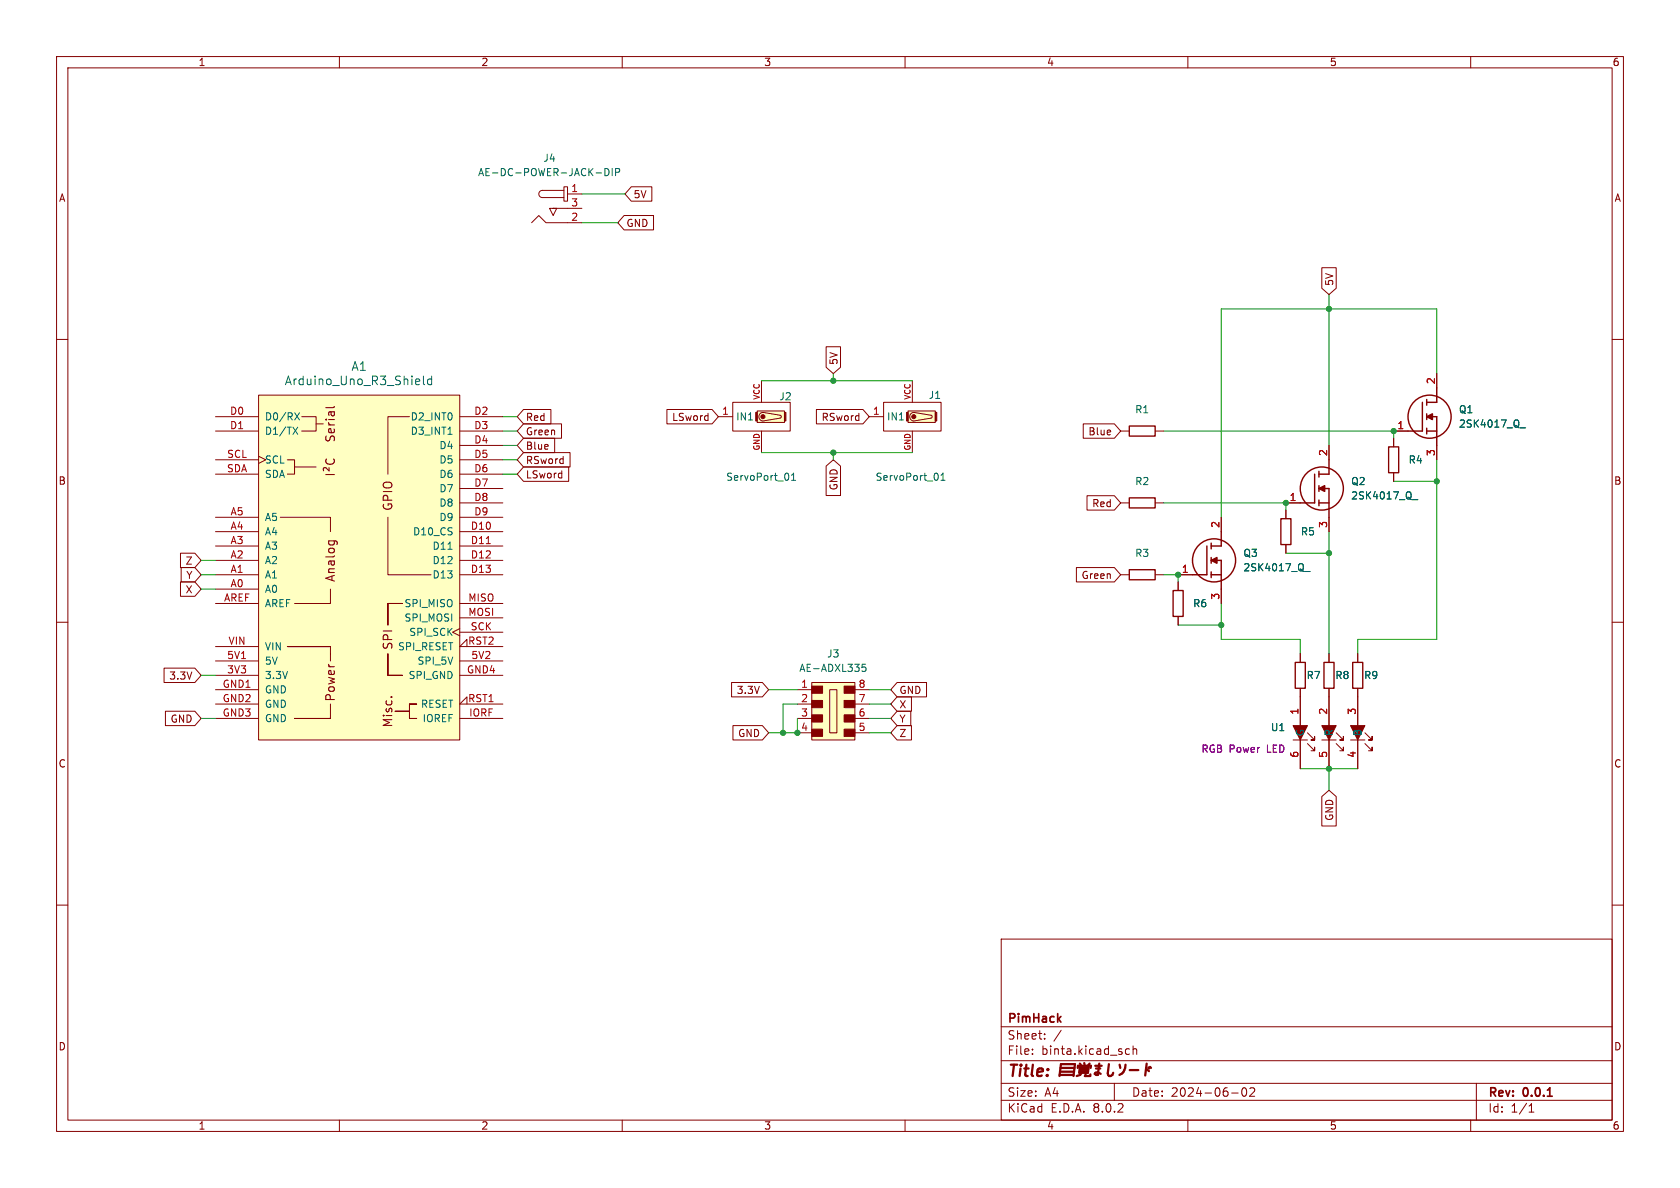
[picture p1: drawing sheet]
<svg xmlns="http://www.w3.org/2000/svg" width="297mm" height="210mm" viewBox="0 0 297 210" stroke-linecap="round" stroke-linejoin="round" font-family="sans-serif">
<g fill="none" stroke="#840000" stroke-width=".18">
<path d="M10 10h277v190h-277zM12 12h273v186h-273zM60 10v2M110 10v2M160 10v2M210 10v2M260 10v2M10 60h2M285 60h2M246.4 77.5v1.5M246.4 83.6v1.5M10 110h2"/>
<path d="M198.1 101.6h1.5M204.2 101.6h1.5M285 110h2M10 160h2M285 160h2M177 166h108v32h-108zM60 198v2M110 198v2M160 198v2M177 194.5h108M177 191.5h108M177 187.5h108"/>
<path d="M177 181.5h108M182.5 186.3v.1M182.5 185.5v.1M184.7 183.6v.1M184.7 182.8v.1M187.6 182.1l-1.3 2M197 191.5v3M199 186.3l.2 .1 .5-.1M199.7 185.5l-.5-.1-.2 .1M200.3 185.5l.2-.1 .4 .1 .1 .9M200.3 184.9v1.5M210 198v2"/>
<path d="M217.7 193.2h1.2M219.7 192.4l.2-.1a.81 .81 0 0 1 .6 .6 .81 .81 0 0 1-.3 .8l-.2 .1a.81 .81 0 0 1-.3-1.4zM221 192.4l.5-.1 .2 .1 .1 .3-.9 1.1h.9M260 198v2M261 191.5v6.5M270.3 196.6h.9M270.3 195.5l.4-.4v1.5"/>
</g>
<path d="M273.6 193.8h.8" fill="none" stroke="#840000" stroke-width=".3"/>
<path d="M245.5 79h1.8v4.6h-1.8zM199.6 100.7h4.6v1.8h-4.6z" fill="none" stroke="#840000" stroke-width=".24"/>
<path d="M160.5 72.6h4.9v2.1h-4.9z" fill="#ffffc2"/>
<path d="M153.7 73.7h2.5M156.2 71.1h10.2v5.1h-10.2zM160.5 72.6h4.9v2.1h-4.9zM161.1 73.1l.4-.2 3.1 .5 .2 .2-.2 .3-3.1 .5a.76 .76 0 0 1-.6-.5 .76 .76 0 0 1 .2-.8zM161.3 67.3v3.8M161.3 76.2v3.8M198.1 76.2h1.5M204.2 76.2h1.5M198.1 88.9h1.5M204.2 88.9h1.5" fill="none" stroke="#840000" stroke-width=".18"/>
<g fill="#840000" stroke="#840000" stroke-width=".18">
<path d="M160.3 72.9h.2v1.5h-.2z"/>
<path d="M165.4 72.9h.2v1.5h-.2z"/>
<circle cx="161.5" cy="73.7" r=".36"/>
</g>
<path d="M165.7 83.8l.2 .3-.2 .7M166.3 84.9h.8M166.3 84l.4-.4v1.3" fill="none" stroke="#006464" stroke-width=".18"/>
<path d="M199.6 75.3h4.6v1.8h-4.6zM199.6 88h4.6v1.8h-4.6z" fill="none" stroke="#840000" stroke-width=".24"/>
<path d="M143.5 120.7h7.6v10.1h-7.6z" fill="#ffffc2"/>
<g fill="#840000" stroke="#840000" stroke-width=".18">
<path d="M143.5 128.9h1.9v1.3h-1.9z"/>
<path d="M143.5 126.4h1.9v1.2h-1.9z"/>
<path d="M143.5 123.8h1.9v1.3h-1.9z"/>
<path d="M143.5 121.3h1.9v1.3h-1.9z"/>
<path d="M149.2 128.9h1.9v1.3h-1.9z"/>
<path d="M149.2 126.4h1.9v1.2h-1.9z"/>
<path d="M149.2 123.8h1.9v1.3h-1.9z"/>
<path d="M149.2 121.3h1.9v1.3h-1.9z"/>
</g>
<path d="M208.3 102.9v1.5M208.3 109v1.5M141 121.9h2.5M141 124.5h2.5M141 127h2.5M141 129.5h2.5M143.5 120.7h7.6v10.1h-7.6zM146.7 121.9h1.3v7.6h-1.3zM151.1 121.9h2.6M151.1 124.5h2.6M151.1 127h2.6M151.1 129.5h2.6" fill="none" stroke="#840000" stroke-width=".18"/>
<path d="M153 117.4h-.6v.6l.2-.1 .4 .1 .1 .1-.1 .5-.1 .1-.5-.1" fill="none" stroke="#006464" stroke-width=".18"/>
<path d="M207.4 104.4h1.8v4.6h-1.8z" fill="none" stroke="#840000" stroke-width=".24"/>
<path d="M45.7 69.9h35.6v60.9h-35.6z" fill="#ffffc2"/>
<g fill="none" stroke="#840000" stroke-width=".18">
<path d="M94 39.4l1.2-1.3 1.3 1.3h6.4M97.2 36.8h1.2l-.6 1.3zM97.8 36.8h5.1M99.7 33h.6v2.6h-.6zM99.7 33.7h-3.8a.64 .64 0 0 0-.6 .6 .64 .64 0 0 0 .6 .6h3.8M100.3 34.3h2.6M38.1 73.7h7.6M38.1 76.2h7.6M45.7 69.9h35.6v60.9h-35.6zM53.3 73.7h2.6v2.5h-2.6M55.9 74.9h1.2M72.4 73.7h-3.8v10.1"/>
<path d="M81.3 73.7h7.6M81.3 76.2h7.6M81.3 78.7h7.6M234.9 78.7v2.6M38.1 99.1h7.6M38.1 96.5h7.6M38.1 94h7.6M38.1 91.4h7.6M38.1 81.3h7.6M38.1 83.8h7.6M45.7 80.6l1.3 .7-1.3 .6M49.5 91.4h8.9v2.6"/>
<path d="M50.8 81.3h1.3v2.5h-1.3M52.1 82.6h3.8M68.6 91.4v10.2h7.6M81.3 99.1h7.6M81.3 96.5h7.6M81.3 94h7.6M81.3 91.4h7.6M81.3 81.3h7.6M81.3 83.8h7.6M81.3 86.4h7.6M81.3 88.9h7.6M227.3 88.9h2.6"/>
<path d="M234.9 91.4v2.6M38.1 119.4h7.6M38.1 116.8h7.6M38.1 104.1h7.6M38.1 101.6h7.6M38.1 106.7h7.6M38.1 114.3h7.6M50.8 114.3h7.6zM58.4 104.1v2.6h-6.3M58.4 114.3v2.5M68.6 115.6v3.8zM68.6 119.4h2.5z"/>
<path d="M68.6 106.7v3.8zM68.6 106.7h2.5zM81.3 111.1l-1.3 .7 1.3 .6M81.3 119.4h7.6M81.3 116.8h7.6M81.3 101.6h7.6M81.3 106.7h7.6M81.3 109.2h7.6M81.3 111.8h7.6M82.5 114.3v-1.3l-1.2 1.3h7.6M229.9 115.6v1.5M234.9 115.6v1.5"/>
<path d="M240 115.6v1.5M38.1 121.9h7.6M38.1 124.5h7.6M38.1 127h7.6M52.1 127h6.3zM58.4 124.5v2.5M69.8 125.7h2.6zM72.4 124.5v2.5zM72.4 127h1.3zM72.4 124.5h1.3zM81.3 127h7.6M82.5 124.5v-1.3l-1.2 1.3h7.6"/>
<path d="M228.6 130.8h2.5M229.9 121.7v6.6M229.9 130.8v5.1M231.1 131.4l1.3 1.3v-.6v.6h-.6M231.1 129.5l1.3 1.3v-.6v.6h-.6h.6M233.7 130.8h2.5M234.9 121.7v6.6M234.9 130.8v5.1M236.2 131.4l1.3 1.3v-.6v.6h-.6M236.2 129.5l1.3 1.3v-.6v.6h-.6h.6M238.8 130.8h2.5M240 121.7v6.6"/>
<path d="M240 130.8v5.1M241.3 131.4l1.3 1.3v-.6v.6h-.7M241.3 129.5l1.3 1.3v-.6v.6h-.7h.7"/>
</g>
<g fill="none" stroke="#840000" stroke-width=".19">
<path d="M57.6 74.2h.1M57.7 77.1l-.1 .6 .3 .2 .3-.1 .3-.7h.5l.1 .3-.1 .5M58.1 74.7l.1 .3 .2 .1M58.1 75.1h1M58.1 74.2h1M58.5 72.8v.5a.3 .3 0 0 0 .3 .2 .3 .3 0 0 0 .3-.2l-.1-.5M59 75.8l.1 .5-.2 .2-.7-.1v-.6h.3l.1 .7M59.1 72.8l-.9 .1v.5M59.1 71.8l-.2 .3h-1.3M57.6 83.9h1.5M57.7 81.1a.61 .61 0 0 0 0 .8 .61 .61 0 0 0 .8 .2 .57 .57 0 0 0 .5-.3 .57 .57 0 0 0 0-.7M58.1 95.6h1.2l.3 .3"/>
<path d="M58.2 95.6l-.1 .4M58.2 82.7v.5l-.5-.5a.31 .31 0 0 0-.5 .2v.3M59 95.6l.1 .4M69.1 123.2h.2"/>
</g>
<g fill="none" stroke="#006464" stroke-width=".18">
<path d="M107 29.8a.64 .64 0 0 1 .7 .6 .64 .64 0 0 1-.7 .7zM108.2 29.8v1.3M108.8 30.5l.6-.1 .2-.2-.1-.3-.7-.1v1.3M51.8 75.5l.8 1.3M52.1 73l.8 1.2M52.6 75.5l-.8 1.3M52.9 73l-.8 1.2M74.9 66.5v1.3l.2 .2M76.3 66.5v1.5M76.3 67.1l-.4-.1-.3 .3v.4l.1 .2h.6M79.2 76.8h.7M79.2 97.1h.7"/>
<path d="M249.7 88.3h1"/>
</g>
<path d="M86 96.1h.7" fill="none" stroke="#a90000" stroke-width=".18"/>
<g fill="#840000" stroke="#840000" stroke-width=".18">
<path d="M228.6 128.3h2.5l-1.2 2.5z"/>
<path d="M233.7 128.3h2.5l-1.3 2.5z"/>
<path d="M238.8 128.3h2.5l-1.3 2.5z"/>
</g>
<path d="M229 117.1h1.8v4.6h-1.8zM234.1 117.1h1.7v4.6h-1.7zM239.1 117.1h1.8v4.6h-1.8z" fill="none" stroke="#840000" stroke-width=".24"/>
<g fill="none" stroke="#840000" stroke-width=".25">
<path d="M232.4 83.8v5.1h-2.5M233.2 88.9h1.7M233.2 83.3v1M233.2 85.9v1M233.2 88.4v1M233.2 86.4h1.7v5M234.9 81.3v2.5h-1.7"/>
<circle cx="233.7" cy="86.4" r="3.8"/>
</g>
<path d="M233.2 86.4l1-.5v1z" fill="#840000" stroke="#840000" stroke-width=".25"/>
<path d="M133.9 72.6h4.8v2.1h-4.8z" fill="#ffffc2"/>
<g fill="none" stroke="#840000" stroke-width=".18">
<path d="M110.3 38.1h5.2v2.5h-5.2l-1.1-1.2zM111.6 33h3.6v2.6h-3.6l-1.1-1.3zM233.7 47.3h2.5v3.7l-1.3 1.1-1.2-1.1zM92.6 77.5h5.5v2.5h-5.5l-1.2-1.3zM92.6 72.4h4.8v2.5h-4.8l-1.2-1.2zM92.6 74.9h6.7v2.6h-6.7l-1.2-1.3zM117.9 72.4h8l1.1 1.3-1.1 1.2h-8zM127 73.7h2.5M129.5 71.1h10.2v5.1h-10.2zM133.9 72.6h4.8v2.1h-4.8zM134.4 73.1l.5-.2 3 .5 .2 .2-.2 .3-3 .5a.76 .76 0 0 1-.7-.5 .76 .76 0 0 1 .2-.8zM134.6 67.3v3.8"/>
<path d="M134.6 76.2v3.8M144.3 72.4h8.3l1.1 1.3-1.1 1.2h-8.3zM146 61.3h2.6v3.6l-1.3 1.1-1.3-1.1zM191.5 74.9h5.5l1.1 1.3-1.1 1.3h-5.5zM234.9 78.7v2.6M246.4 76.2h2.5M246.4 77.5v1.5M254 66v2.6M254 78.7v2.6M31.9 97.8h2.5l1.2 1.3-1.2 1.2h-2.5zM92.6 82.5h7.9v2.6h-7.9l-1.2-1.3zM92.6 80h8.2v2.6h-8.2l-1.2-1.3z"/>
<path d="M146 82.4l1.3-1.1 1.3 1.1v5.2h-2.6zM192.2 87.6h4.8l1.1 1.3-1.1 1.3h-4.8zM215.9 91.4v2.6M227.3 90.2v1.5M227.3 96.3v1.5M227.3 88.9h2.6M234.9 91.4v2.6M246.4 83.6v1.5M29 118.1h5.4l1.2 1.3-1.2 1.3h-5.4zM31.9 102.9h2.5l1.2 1.2-1.2 1.3h-2.5zM32 100.3h2.4l1.2 1.3-1.2 1.3h-2.4zM190.3 100.3h6.7l1.1 1.3-1.1 1.3h-6.7z"/>
<path d="M208.3 101.6h2.5M208.3 102.9v1.5M208.3 109v1.5M215.9 104.1v2.6M229.9 115.6v1.5M234.9 115.6v1.5M240 115.6v1.5M29.2 125.7h5.2l1.2 1.3-1.2 1.3h-5.2zM129.3 120.6h5.5l1.1 1.3-1.1 1.3h-5.5zM129.6 128.3h5.2l1.1 1.2-1.1 1.3h-5.2zM158.6 120.6h5.2v2.6h-5.2l-1.1-1.3zM158.6 128.3h2.5v2.5h-2.5l-1.1-1.3z"/>
<path d="M158.6 125.7h2.4v2.6h-2.4l-1.1-1.3zM158.6 123.2h2.5v2.5h-2.5l-1.1-1.2zM229.9 121.7v6.6M229.9 130.8v5.1M234.9 121.7v6.6M234.9 130.8v5.1M240 121.7v6.6M240 130.8v5.1M233.7 140.8l1.2-1.1 1.3 1.1v5.2h-2.5z"/>
</g>
<g fill="#840000" stroke="#840000" stroke-width=".18">
<path d="M133.6 72.9h.3v1.5h-.3z"/>
<path d="M138.7 72.9h.2v1.5h-.2z"/>
<circle cx="134.9" cy="73.7" r=".36"/>
</g>
<path d="M268.7 75.6h1M139.3 83.8l.1 .3-.1 .7M139.9 84.9h.8M139.9 84l.4-.4v1.3M249.7 88.3h1M230.6 101h1" fill="none" stroke="#006464" stroke-width=".18"/>
<g fill="none" stroke="#840000" stroke-width=".25">
<path d="M251.5 71.1v5.1h-2.6M252.2 76.2h1.8M252.2 70.6v1M252.2 73.2v1M252.2 75.7v1M252.2 73.7h1.8v5M254 68.6v2.5h-1.8M213.4 96.5v5.1h-2.6M214.1 96v1M214.1 98.6v1M214.1 99.1h1.8v5M215.9 94v2.5h-1.8"/>
<path d="M214.1 101.6h1.8M214.1 101.1v1"/>
<circle cx="252.7" cy="73.7" r="3.8"/>
<circle cx="214.6" cy="99.1" r="3.8"/>
</g>
<g fill="#840000" stroke="#840000" stroke-width=".25">
<path d="M252.2 73.7l1-.5v1z"/>
<path d="M214.1 99.1l1-.5v1z"/>
</g>
<path d="M226.4 91.7h1.8v4.6h-1.8z" fill="none" stroke="#840000" stroke-width=".24"/>
<g fill="none" stroke="#009600" stroke-width=".18">
<path d="M102.9 39.4h6.3M102.9 34.3h7.6M234.9 52.1v26.6M88.9 76.2h2.5M88.9 73.7h2.5M88.9 78.7h2.5M134.6 67.3h26.7M147.3 66v1.3M205.7 76.2h40.7v1.3M254 66v-11.4h-38.1v36.8M35.6 99.1h2.5M88.9 81.3h2.5"/>
<path d="M88.9 83.8h2.5M134.6 80h26.7M147.3 80v1.3M205.7 88.9h21.6v1.3M227.3 97.8h7.6M234.9 94v21.6M246.4 85.1h7.6M254 81.3v31.7h-14v2.6M35.6 104.1h2.5M35.6 119.4h2.5M35.6 101.6h2.5M205.7 101.6h2.6v1.3"/>
<path d="M208.3 110.5h7.6M215.9 106.7v6.3h14v2.6M35.6 127h2.5M135.9 121.9h5.1M141 127v2.5h-5.1M141 124.5h-2.6v5M153.7 129.5h3.8M153.7 127h3.8M153.7 124.5h3.8M153.7 121.9h3.8M229.9 135.9h10.1M234.9 135.9v3.8"/>
</g>
<g fill="#009600" stroke="#009600" stroke-width=".18">
<circle cx="246.4" cy="76.2" r=".46"/>
<circle cx="234.9" cy="97.8" r=".46"/>
<circle cx="215.9" cy="110.5" r=".46"/>
<circle cx="234.9" cy="135.9" r=".46"/>
<circle cx="234.9" cy="54.6" r=".46"/>
<circle cx="227.3" cy="88.9" r=".46"/>
<circle cx="254" cy="85.1" r=".46"/>
<circle cx="208.3" cy="101.6" r=".46"/>
<circle cx="147.3" cy="67.3" r=".46"/>
<circle cx="138.4" cy="129.5" r=".46"/>
<circle cx="141" cy="129.5" r=".46"/>
<circle cx="147.3" cy="80" r=".46"/>
</g>
<g font-size="2.8" fill="#840000">
<text x="178" y="190.9">Title:</text>
<text x="187.7" y="190.9">þÿvî‰š0~0W0½0ü0É</text>
</g>
<g font-size="2.1" fill="#006464">
<text x="62" y="65.8">A1</text>
<text x="50.3" y="68.3">Arduino_Uno_R3_Shield</text>
</g>
<g font-size="2.1" fill="#840000">
<text x="69.6" y="90.4" transform="rotate(-90 69.6 90.4)">GPIO</text>
<text x="59.5" y="103" transform="rotate(-90 59.5 103)">Analog</text>
<text x="69.6" y="115" transform="rotate(-90 69.6 115)">SPI</text>
<text x="59.5" y="124.2" transform="rotate(-90 59.5 124.2)">Power</text>
<text x="69.6" y="128.7" transform="rotate(-90 69.6 128.7)">Misc.</text>
<text x="178" y="184">Sheet:</text>
<text x="178" y="181.2">PimHack</text>
<text x="178" y="186.7">File:</text>
<text x="184.1" y="186.7">binta.kicad_sch</text>
<text x="178" y="196.9">KiCad</text>
<text x="178" y="194.1">Size:</text>
<text x="184.7" y="194.1">A4</text>
<text x="185.7" y="196.9">E.D.A.</text>
<text x="193.3" y="196.9">8.0.2</text>
<text x="200" y="194.1">Date:</text>
<text x="207" y="194.1">2024-06-02</text>
<text x="263" y="194.3">Rev:</text>
<text x="263" y="196.9">Id:</text>
<text x="267.1" y="196.9">1/1</text>
<text x="269.4" y="194.3">0.0.1</text>
</g>
<g font-size="1.8" fill="#840000">
<text x="35" y="11.9">1</text>
<text x="85" y="11.9">2</text>
<text x="135" y="11.9">3</text>
<text x="185" y="11.9">4</text>
<text x="235" y="11.9">5</text>
<text x="285" y="11.9">6</text>
<text x="10.3" y="35.9">A</text>
<text x="111.9" y="35.2">5V</text>
<text x="285.3" y="35.9">A</text>
<text x="110.6" y="40.3">GND</text>
<text x="235.9" y="50.6" transform="rotate(-90 235.9 50.6)">5V</text>
<text x="148.3" y="64.6" transform="rotate(-90 148.3 64.6)">5V</text>
<text x="92.9" y="74.6">Red</text>
<text x="92.9" y="77.2">Green</text>
<text x="118.7" y="74.6">LSword</text>
<text x="145.1" y="74.6">RSword</text>
<text x="192.3" y="77.2">Blue</text>
<text x="92.9" y="79.7">Blue</text>
<text x="92.9" y="82.2">RSword</text>
<text x="10.3" y="85.9">B</text>
<text x="92.9" y="84.8">LSword</text>
<text x="148.3" y="86.8" transform="rotate(-90 148.3 86.8)">GND</text>
<text x="193" y="89.9">Red</text>
<text x="285.3" y="85.9">B</text>
<text x="32.7" y="100">Z</text>
<text x="32.7" y="105.1">X</text>
<text x="32.8" y="102.6">Y</text>
<text x="191.1" y="102.6">Green</text>
<text x="29.8" y="120.3">3.3V</text>
<text x="130.1" y="122.9">3.3V</text>
<text x="158.9" y="122.9">GND</text>
<text x="158.9" y="125.4">X</text>
<text x="30.1" y="128">GND</text>
<text x="130.4" y="130.5">GND</text>
<text x="158.9" y="130.5">Z</text>
<text x="158.9" y="128">Y</text>
<text x="10.3" y="135.9">C</text>
<text x="285.3" y="135.9">C</text>
<text x="235.9" y="145.2" transform="rotate(-90 235.9 145.2)">GND</text>
<text x="10.3" y="185.9">D</text>
<text x="285.3" y="185.9">D</text>
<text x="35" y="199.9">1</text>
<text x="85" y="199.9">2</text>
<text x="135" y="199.9">3</text>
<text x="185" y="199.9">4</text>
<text x="235" y="199.9">5</text>
<text x="285" y="199.9">6</text>
</g>
<g font-size="1.8" fill="#006464">
<text x="96" y="28.8">J4</text>
<text x="84.4" y="31.3">AE-DC-POWER-JACK-DIP</text>
<text x="137.7" y="71">J2</text>
<text x="164.1" y="70.7">J1</text>
<text x="46.7" y="74.5">D0/RX</text>
<text x="46.7" y="77.1">D1/TX</text>
<text x="72.5" y="74.5">D2_INT0</text>
<text x="72.5" y="77.1">D3_INT1</text>
<text x="130" y="74.5">IN1</text>
<text x="156.7" y="74.5">IN1</text>
<text x="200.6" y="73.3">R1</text>
<text x="257.8" y="73.3">Q1</text>
<text x="257.8" y="75.8">2SK4017_Q_</text>
<text x="46.7" y="82.1">SCL</text>
<text x="77.6" y="79.6">D4</text>
<text x="77.6" y="82.1">D5</text>
<text x="248.9" y="82.1">R4</text>
<text x="46.7" y="84.7">SDA</text>
<text x="77.6" y="84.7">D6</text>
<text x="77.6" y="87.2">D7</text>
<text x="77.6" y="89.8">D8</text>
<text x="128.3" y="85.2">ServoPort_01</text>
<text x="154.7" y="85.2">ServoPort_01</text>
<text x="200.6" y="86">R2</text>
<text x="238.8" y="88.5">2SK4017_Q_</text>
<text x="238.8" y="86">Q2</text>
<text x="46.7" y="94.8">A4</text>
<text x="46.7" y="92.3">A5</text>
<text x="72.9" y="94.8">D10_CS</text>
<text x="77.6" y="92.3">D9</text>
<text x="229.9" y="94.8">R5</text>
<text x="46.7" y="99.9">A2</text>
<text x="46.7" y="97.4">A3</text>
<text x="76.4" y="97.4">D11</text>
<text x="76.4" y="99.9">D12</text>
<text x="200.6" y="98.7">R3</text>
<text x="219.7" y="101.2">2SK4017_Q_</text>
<text x="219.7" y="98.7">Q3</text>
<text x="46.7" y="105">A0</text>
<text x="46.7" y="102.5">A1</text>
<text x="46.7" y="107.5">AREF</text>
<text x="71.4" y="107.5">SPI_MISO</text>
<text x="76.4" y="102.5">D13</text>
<text x="210.8" y="107.5">R6</text>
<text x="71.4" y="110.1">SPI_MOSI</text>
<text x="72.3" y="112.6">SPI_SCK</text>
<text x="46.7" y="117.7">5V</text>
<text x="46.7" y="115.2">VIN</text>
<text x="70.3" y="115.2">SPI_RESET</text>
<text x="73.7" y="117.7">SPI_5V</text>
<text x="141.2" y="119">AE-ADXL335</text>
<text x="146.1" y="116.4">J3</text>
<text x="46.7" y="120.2">3.3V</text>
<text x="46.7" y="122.8">GND</text>
<text x="46.7" y="125.3">GND</text>
<text x="72.1" y="120.2">SPI_GND</text>
<text x="74.3" y="125.3">RESET</text>
<text x="230.9" y="120.2">R7</text>
<text x="236" y="120.2">R8</text>
<text x="241.1" y="120.2">R9</text>
<text x="46.7" y="127.9">GND</text>
<text x="74.6" y="127.9">IOREF</text>
<text x="224.6" y="129.5">U1</text>
<text x="230.7" y="130.3" transform="rotate(-90 230.7 130.3)">G</text>
<text x="235.8" y="130.3" transform="rotate(-90 235.8 130.3)">R</text>
<text x="240.9" y="130.3" transform="rotate(-90 240.9 130.3)">B</text>
</g>
<g font-size="1.8" fill="#a90000">
<text x="100.9" y="34">1</text>
<text x="100.9" y="39.1">2</text>
<text x="100.9" y="36.6">3</text>
<text x="253.7" y="68" transform="rotate(-90 253.7 68)">2</text>
<text x="40.6" y="73.4">D0</text>
<text x="40.6" y="75.9">D1</text>
<text x="83.7" y="73.4">D2</text>
<text x="83.7" y="75.9">D3</text>
<text x="127.6" y="73.4">1</text>
<text x="154.2" y="73.4">1</text>
<text x="246.9" y="75.9">1</text>
<text x="40" y="83.6">SDA</text>
<text x="40.1" y="81">SCL</text>
<text x="83.7" y="78.5">D4</text>
<text x="83.7" y="81">D5</text>
<text x="83.7" y="83.6">D6</text>
<text x="234.7" y="80.7" transform="rotate(-90 234.7 80.7)">2</text>
<text x="253.7" y="80.7" transform="rotate(-90 253.7 80.7)">3</text>
<text x="83.7" y="86.1">D7</text>
<text x="83.7" y="88.6">D8</text>
<text x="227.9" y="88.6">1</text>
<text x="40.7" y="93.7">A4</text>
<text x="40.7" y="91.2">A5</text>
<text x="83.1" y="93.7">D10</text>
<text x="83.7" y="91.2">D9</text>
<text x="215.6" y="93.4" transform="rotate(-90 215.6 93.4)">2</text>
<text x="234.7" y="93.4" transform="rotate(-90 234.7 93.4)">3</text>
<text x="40.7" y="101.3">A1</text>
<text x="40.7" y="98.8">A2</text>
<text x="40.7" y="96.3">A3</text>
<text x="83.1" y="96.3">D11</text>
<text x="83.1" y="98.8">D12</text>
<text x="83.1" y="101.3">D13</text>
<text x="208.8" y="101.3">1</text>
<text x="39.5" y="106.4">AREF</text>
<text x="40.7" y="103.9">A0</text>
<text x="82.7" y="106.4">MISO</text>
<text x="215.6" y="106.1" transform="rotate(-90 215.6 106.1)">3</text>
<text x="82.7" y="109">MOSI</text>
<text x="83.1" y="111.5">SCK</text>
<text x="40.1" y="119.1">3V3</text>
<text x="40.1" y="116.6">5V1</text>
<text x="40.3" y="114">VIN</text>
<text x="82.4" y="119.1">GND4</text>
<text x="82.7" y="114">RST2</text>
<text x="83.2" y="116.6">5V2</text>
<text x="39.3" y="121.7">GND1</text>
<text x="39.3" y="124.2">GND2</text>
<text x="82.7" y="124.2">RST1</text>
<text x="141.5" y="121.7">1</text>
<text x="141.5" y="124.2">2</text>
<text x="151.7" y="124.2">7</text>
<text x="151.7" y="121.7">8</text>
<text x="39.3" y="126.7">GND3</text>
<text x="82.8" y="126.7">IORF</text>
<text x="141.5" y="126.7">3</text>
<text x="141.5" y="129.3">4</text>
<text x="151.7" y="129.3">5</text>
<text x="151.7" y="126.7">6</text>
<text x="229.6" y="126.4" transform="rotate(-90 229.6 126.4)">1</text>
<text x="234.7" y="126.4" transform="rotate(-90 234.7 126.4)">2</text>
<text x="239.8" y="126.4" transform="rotate(-90 239.8 126.4)">3</text>
<text x="229.6" y="134.1" transform="rotate(-90 229.6 134.1)">6</text>
<text x="234.7" y="134.1" transform="rotate(-90 234.7 134.1)">5</text>
<text x="239.8" y="134.1" transform="rotate(-90 239.8 134.1)">4</text>
</g>
<g font-size="1.8" fill="#840084">
<text x="212.3" y="133.3">RGB Power</text>
<text x="224.1" y="133.3">LED</text>
</g>
<g font-size="1.4" fill="#a90000">
<text x="134.4" y="70.8" transform="rotate(-90 134.4 70.8)">VCC</text>
<text x="161" y="70.8" transform="rotate(-90 161 70.8)">VCC</text>
<text x="134.4" y="79.8" transform="rotate(-90 134.4 79.8)">GND</text>
<text x="161" y="79.8" transform="rotate(-90 161 79.8)">GND</text>
</g>
</svg>
